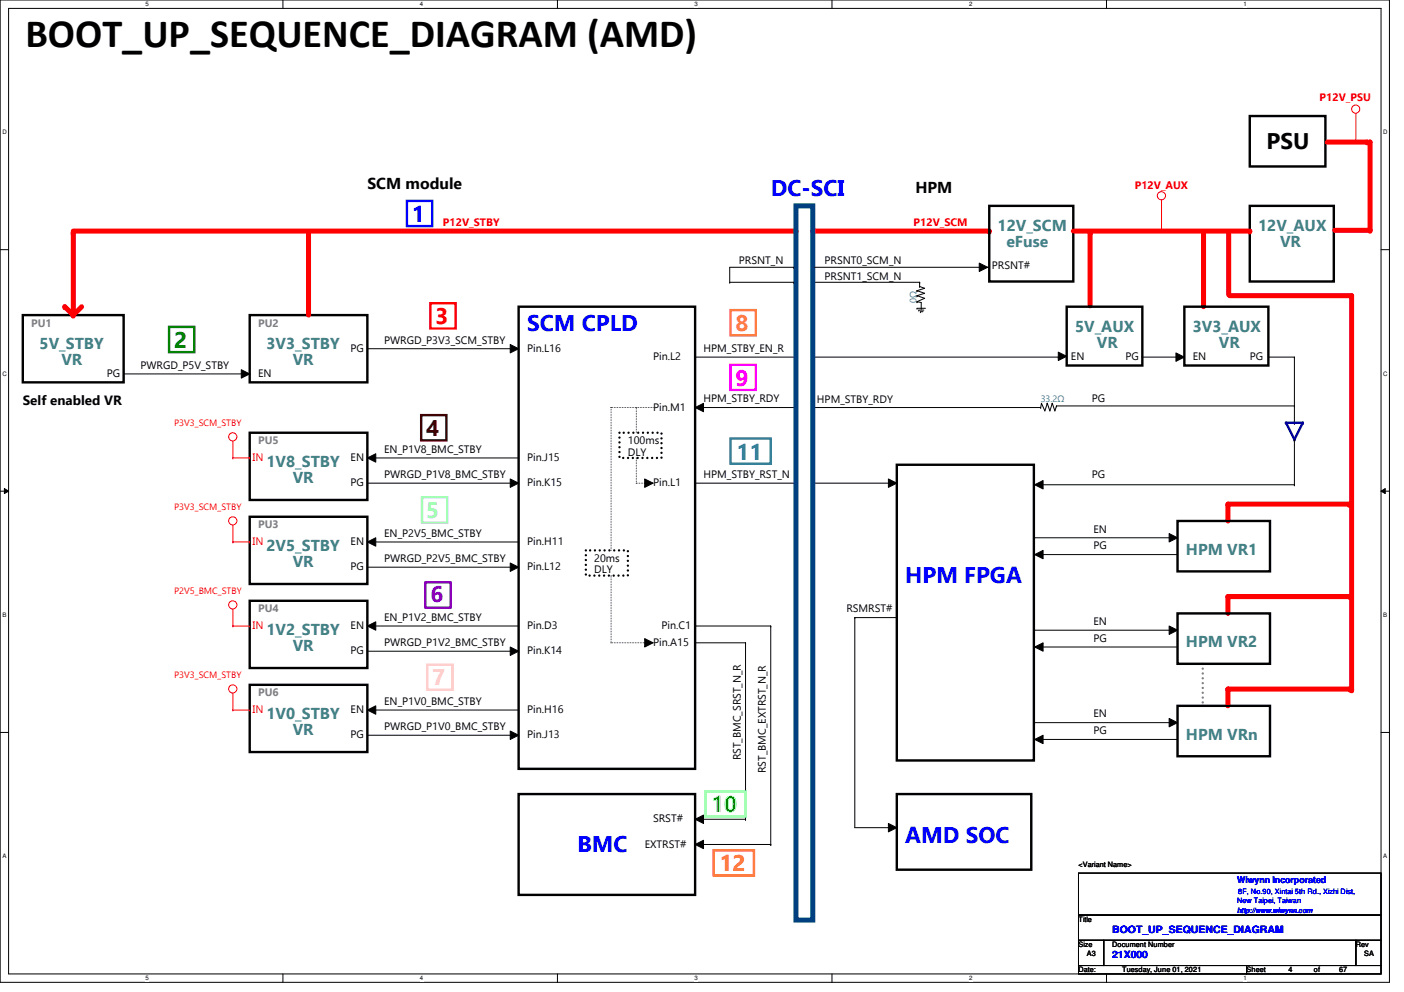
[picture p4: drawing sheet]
<svg xmlns="http://www.w3.org/2000/svg" width="297mm" height="210mm" viewBox="0 0 297 210" stroke-linecap="round" stroke-linejoin="round" font-family="sans-serif">
<path d="M0 0h294v207.9h-294zM1.8 1.8h290.4v204.3h-290.4z" fill="none" stroke="#000" stroke-width=".21"/>
<g fill="#fff">
<path d="M30.8 .2h.7v1.4h-.7z"/>
<path d="M30.8 206.2h.7v1.4h-.7z"/>
</g>
<path d="M59.9 0v1.8M59.9 206.1v1.8" fill="none" stroke="#000" stroke-width=".21"/>
<g fill="#fff">
<path d="M88.9 .2h.6v1.4h-.6z"/>
<path d="M88.9 206.2h.6v1.4h-.6z"/>
</g>
<path d="M117.9 0v1.8M117.9 206.1v1.8" fill="none" stroke="#000" stroke-width=".21"/>
<g fill="#fff">
<path d="M146.9 .2h.7v1.4h-.7z"/>
<path d="M146.9 206.2h.7v1.4h-.7z"/>
</g>
<path d="M176 0v1.8M176 206.1v1.8" fill="none" stroke="#000" stroke-width=".21"/>
<g fill="#fff">
<path d="M205 .2h.7v1.4h-.7z"/>
<path d="M205 206.2h.7v1.4h-.7z"/>
</g>
<path d="M234.1 0v1.8M234.1 206.1v1.8" fill="none" stroke="#000" stroke-width=".21"/>
<g fill="#fff">
<path d="M263.1 .2h.7v1.4h-.7z"/>
<path d="M263.1 206.2h.7v1.4h-.7z"/>
<path d="M.5 27.3h.9v1.4h-.9z"/>
<path d="M292.6 27.3h.9v1.4h-.9z"/>
<path d="M.5 78.4h.9v1.4h-.9z"/>
<path d="M292.6 78.4h.9v1.4h-.9z"/>
</g>
<path d="M0 52.8h1.8M292.2 52.8h1.8" fill="none" stroke="#000" stroke-width=".21"/>
<g fill="#fff">
<path d="M.5 129.5h.8v1.4h-.8z"/>
<path d="M292.6 129.5h.9v1.4h-.9z"/>
</g>
<path d="M0 103.9h1.8M.9 103.4l.9 .5-.9 .5zM292.2 103.9l.9-.5v1zM292.2 103.9h1.8" fill="none" stroke="#000" stroke-width=".21"/>
<path d="M.9 103.4l.9 .5-.9 .5zM292.2 103.9l.9-.5v1z" fill="#000"/>
<g fill="#fff">
<path d="M.5 180.5h.8v1.4h-.8z"/>
<path d="M292.6 180.5h.9v1.4h-.9z"/>
</g>
<g fill="none" stroke="#000" stroke-width=".21">
<path d="M26.2 79.1h26.6M51.1 78.2l1.7 .9-1.7 .9zM52.8 79.1h.1M77.7 73.8h32M107.9 72.9l1.8 .9-1.8 .9zM109.7 73.8h.1M77.7 96.9l1.8-.9v1.8zM77.7 96.9h32M109.7 96.9h.1M77.7 114.7l1.8-.9v1.8zM77.7 102.2h32M77.7 114.7h32"/>
<path d="M107.9 101.3l1.8 .9-1.8 .9zM107.9 119.1l1.8 .9-1.8 .9zM109.7 102.2h.1M109.7 114.7h.1M77.7 132.5l1.8-.9v1.7zM77.7 120h32M77.7 132.5h32M77.7 137.8h32M107.9 136.9l1.8 .9-1.8 .9zM109.7 120h.1M109.7 132.5h.1M109.7 137.8h.1"/>
<path d="M0 155h1.8M77.7 150.2l1.8-.8v1.7zM77.7 150.2h32M77.7 155.6h32M107.9 154.7l1.8 .9-1.8 .9zM109.7 150.2h.1M109.7 155.6h.1M292.2 155h1.8"/>
</g>
<path d="M4.8 66.7h21.4v14.2h-21.4zM52.8 66.7h24.9v14.2h-24.9zM109.7 64.9h37.4v97.8h-37.4zM52.8 91.6h24.9v14.2h-24.9zM52.8 109.3h24.9v14.3h-24.9zM52.8 127.1h24.9v14.3h-24.9zM52.8 144.9h24.9v14.2h-24.9z" fill="none" stroke="#000" stroke-width=".51"/>
<g fill="#000">
<path d="M51.1 78.2l1.7 .9-1.7 .9z" fill-rule="evenodd"/>
<path d="M107.9 72.9l1.8 .9-1.8 .9z" fill-rule="evenodd"/>
<path d="M77.7 96.9l1.8-.9v1.8z" fill-rule="evenodd"/>
<path d="M77.7 114.7l1.8-.9v1.8z" fill-rule="evenodd"/>
<path d="M107.9 101.3l1.8 .9-1.8 .9z" fill-rule="evenodd"/>
<path d="M77.7 132.5l1.8-.9v1.7z" fill-rule="evenodd"/>
<path d="M107.9 119.1l1.8 .9-1.8 .9z" fill-rule="evenodd"/>
<path d="M107.9 136.9l1.8 .9-1.8 .9z" fill-rule="evenodd"/>
<path d="M77.7 150.2l1.8-.8v1.7z" fill-rule="evenodd"/>
<path d="M107.9 154.7l1.8 .9-1.8 .9z" fill-rule="evenodd"/>
</g>
<path d="M15.5 49.2v17.5" fill="none" stroke="#f00" stroke-width="1.1"/>
<circle cx="15.5" cy="49.2" r=".53" fill="#f00"/>
<path d="M65.3 49.1v17.6" fill="none" stroke="#f00" stroke-width="1.1"/>
<circle cx="65.3" cy="49.1" r=".53" fill="#f00"/>
<path d="M15.5 48.9h152.9" fill="none" stroke="#f00" stroke-width="1.1"/>
<circle cx="168.4" cy="48.9" r=".53" fill="#f00"/>
<g fill="none" stroke="#000" stroke-width=".21">
<path d="M147.1 75.6h21.3M168.4 75.6h.1M268.5 75.6h5.4M273.9 75.6h.1M273.9 75.6v14M273.9 89.6h.1M218.9 102.6l1.8-.9v1.8zM218.9 117.3l1.8-.8v1.7zM218.9 113.8h30.2M218.9 117.3h30.2M218.9 102.6h55M247.4 112.9l1.7 .9-1.7 .9z"/>
<path d="M249.1 113.8h.1M249.1 117.3h.1M273.9 102.6h.1M218.9 136.9l1.8-.9v1.8zM218.9 133.3h30.2M218.9 136.9h30.2M247.4 132.5l1.7 .8-1.7 .9zM249.1 133.3h.1M249.1 136.9h.1M218.9 156.5l1.8-.9v1.8zM218.9 152.9h30.2M218.9 156.5h30.2"/>
<path d="M247.4 152l1.7 .9-1.7 .9zM249.1 152.9h.1M249.1 156.5h.1"/>
</g>
<path d="M189.7 98.3h29v62.6h-29z" fill="none" stroke="#000" stroke-width=".51"/>
<g fill="#000">
<path d="M218.9 102.6l1.8-.9v1.8z" fill-rule="evenodd"/>
<path d="M218.9 117.3l1.8-.8v1.7z" fill-rule="evenodd"/>
<path d="M247.4 112.9l1.7 .9-1.7 .9z" fill-rule="evenodd"/>
<path d="M218.9 136.9l1.8-.9v1.8z" fill-rule="evenodd"/>
<path d="M247.4 132.5l1.7 .8-1.7 .9z" fill-rule="evenodd"/>
<path d="M218.9 156.5l1.8-.9v1.8z" fill-rule="evenodd"/>
<path d="M247.4 152l1.7 .9-1.7 .9z" fill-rule="evenodd"/>
</g>
<path d="M254.5 140.5v8.9" fill="none" stroke="#808080" stroke-width=".51" stroke-dasharray="0 1"/>
<circle cx="254.5" cy="149.4" r=".25" fill="#808080" stroke-dasharray="0 1"/>
<path d="M286 62.9v83.1" fill="none" stroke="#f00" stroke-width="1.1"/>
<circle cx="286" cy="146" r=".53" fill="#f00"/>
<path d="M259.8 106.7h25.6" fill="none" stroke="#f00" stroke-width="1.1"/>
<circle cx="285.4" cy="106.7" r=".53" fill="#f00"/>
<path d="M259.8 126.2h25.8" fill="none" stroke="#f00" stroke-width="1.1"/>
<circle cx="285.6" cy="126.2" r=".53" fill="#f00"/>
<path d="M259.8 145.8h25.8" fill="none" stroke="#f00" stroke-width="1.1"/>
<circle cx="285.6" cy="145.8" r=".53" fill="#f00"/>
<path d="M259.8 106.7v3.5" fill="none" stroke="#f00" stroke-width="1.1"/>
<circle cx="259.8" cy="106.7" r=".53" fill="#f00"/>
<path d="M259.8 126.2v3.6" fill="none" stroke="#f00" stroke-width="1.1"/>
<circle cx="259.8" cy="126.2" r=".53" fill="#f00"/>
<path d="M259.8 145.8v3.6" fill="none" stroke="#f00" stroke-width="1.1"/>
<circle cx="259.8" cy="145.8" r=".53" fill="#f00"/>
<path d="M249.1 110.2h19.6v10.7h-19.6zM249.1 129.8h19.6v10.7h-19.6zM249.1 149.4h19.6v10.6h-19.6zM109.7 168h37.4v21.4h-37.4zM189.7 168h28.5v16h-28.5z" fill="none" stroke="#000" stroke-width=".51"/>
<path d="M172 86.2h48.2M220.2 86.2h.1" fill="none" stroke="#000" stroke-width=".21"/>
<path d="M172 48.9h37.3" fill="none" stroke="#f00" stroke-width="1.1"/>
<circle cx="209.3" cy="48.9" r=".53" fill="#f00"/>
<g fill="none" stroke="#000" stroke-width=".21">
<path d="M172.3 75.6h51.6M223.9 75.6h.1M147.1 86.2l1.7-.9v1.8zM147.1 86.2h21.3M168.4 86.2h.1M147.1 102.2h21.3M168.4 102.2h.1M172 102.2h17.7M188 101.3l1.7 .9-1.7 .9zM189.7 102.2h.1M147.1 136h10.6M157.7 136h.1"/>
<path d="M157.7 136v37.4M180.8 130.7h.1M180.8 130.7v44.4h8.9M180.8 130.7h8.9M189.7 130.7h.1M147.1 173.4l1.7-.9v1.7zM147.1 173.4h10.6M157.7 173.4h.1M188 174.2l1.7 .9-1.7 .9zM189.7 175.1h.1"/>
</g>
<g fill="#000">
<path d="M147.1 86.2l1.7-.9v1.8z" fill-rule="evenodd"/>
<path d="M188 101.3l1.7 .9-1.7 .9z" fill-rule="evenodd"/>
<path d="M147.1 173.4l1.7-.9v1.7z" fill-rule="evenodd"/>
<path d="M188 174.2l1.7 .9-1.7 .9z" fill-rule="evenodd"/>
</g>
<path d="M168.4 43.6h3.6v151.1h-3.6z" fill="none" stroke="#004080" stroke-width="1.1"/>
<path d="M264.4 24.6h16v10.6h-16z" fill="none" stroke="#000" stroke-width=".51"/>
<g fill="none" stroke="#f00" stroke-width=".21">
<path d="M49.3 96.9h.1M49.3 96.9h3.5M49.3 93.3v3.6M52.8 96.9h.1M49.3 114.7h.1M49.3 111.1v3.6M49.3 114.7h3.5M52.8 114.7h.1M49.3 132.5h.1M49.3 128.9v3.6M49.3 132.5h3.5M52.8 132.5h.1"/>
<path d="M49.3 150.2h.1M49.3 146.7v3.5M49.3 150.2h3.5M52.8 150.2h.1"/>
<circle cx="49.3" cy="92.4" r=".87"/>
<circle cx="49.3" cy="110.2" r=".87"/>
<circle cx="49.3" cy="128" r=".87"/>
<circle cx="49.3" cy="145.8" r=".87"/>
</g>
<path d="M230.6 49.2v15.5" fill="none" stroke="#f00" stroke-width="1.1"/>
<circle cx="230.6" cy="49.2" r=".53" fill="#f00"/>
<path d="M254.6 49.1v15.8" fill="none" stroke="#f00" stroke-width="1.1"/>
<circle cx="254.6" cy="49.1" r=".53" fill="#f00"/>
<path d="M225.7 64.9h16v12.4h-16zM250.6 64.9h17.7v12.4h-17.7z" fill="none" stroke="#000" stroke-width=".51"/>
<g fill="#000">
<path d="M223.9 74.5l1.8 .9-1.8 .9z" fill-rule="evenodd"/>
<path d="M248.8 74.7l1.8 .9-1.8 .9z" fill-rule="evenodd"/>
</g>
<path d="M223.9 74.5l1.8 .9-1.8 .9zM241.7 75.6h8.9M248.8 74.7l1.8 .9-1.8 .9zM250.6 75.6h.1" fill="none" stroke="#000" stroke-width=".21"/>
<path d="M13.7 64.9l1.8 1.8" fill="none" stroke="#f00" stroke-width="1.1"/>
<circle cx="13.7" cy="64.9" r=".53" fill="#f00"/>
<path d="M17.3 64.9l-1.8 1.8" fill="none" stroke="#f00" stroke-width="1.1"/>
<circle cx="15.5" cy="66.7" r=".53" fill="#f00"/>
<path d="M136.4 101.3l1.8 .9-1.8 .9zM136.4 135.1l1.8 .9-1.8 .9zM147.1 132.5h16M163.1 132.5h.1M163.1 132.5v46.2M147.1 178.7l1.7-.9v1.8zM147.1 178.7h16M163.1 178.7h.1" fill="none" stroke="#000" stroke-width=".21"/>
<g fill="#000">
<path d="M136.4 101.3l1.8 .9-1.8 .9z" fill-rule="evenodd"/>
<path d="M136.4 135.1l1.8 .9-1.8 .9z" fill-rule="evenodd"/>
<path d="M147.1 178.7l1.7-.9v1.8z" fill-rule="evenodd"/>
</g>
<g fill="none" stroke="#000" stroke-width=".21" stroke-dasharray="0 .3">
<path d="M129.3 86.2h.1M129.3 86.2h8.9M134.6 91.6v-5.4M134.6 86.2h.1M134.6 96.9h.1M138.2 86.2h.1M129.3 116.5v-30.3M134.6 102.2h3.6M134.6 102.2v-5.3M138.2 102.2h.1M129.3 136h8.9M129.3 136v-14.2"/>
<path d="M129.3 121.8h.1M138.2 136h.1"/>
</g>
<path d="M131.1 91.6h8.9v5.3h-8.9zM123.9 116.5h8.9v5.3h-8.9z" fill="none" stroke="#000" stroke-width=".51" stroke-dasharray="0 1"/>
<path d="M86.1 42.5h5.3v5.3h-5.3z" fill="none" stroke="#00f" stroke-width=".51"/>
<path d="M35.8 69.2h5.3v5.3h-5.3z" fill="none" stroke="#008000" stroke-width=".51"/>
<path d="M91.1 64.2h5.3v5.3h-5.3z" fill="none" stroke="#f00" stroke-width=".51"/>
<path d="M89.1 87.8h5.3v5.4h-5.3z" fill="none" stroke="#400000" stroke-width=".51"/>
<path d="M89.3 105.2h5.3v5.4h-5.3z" fill="none" stroke="#80ffff" stroke-width=".51"/>
<path d="M90 123.2h5.3v5.4h-5.3z" fill="none" stroke="#8000ff" stroke-width=".51"/>
<path d="M90.4 140.6h5.3v5.4h-5.3z" fill="none" stroke="#ff80ff" stroke-width=".51"/>
<path d="M154.6 65.6h5.3v5.4h-5.3z" fill="none" stroke="#ff8040" stroke-width=".51"/>
<path d="M154.6 77.2h5.3v5.3h-5.3z" fill="none" stroke="#f0f" stroke-width=".51"/>
<path d="M149.2 167.5h8.5v5.3h-8.5z" fill="none" stroke="#80ff80" stroke-width=".51"/>
<path d="M151 179.9h8.5v5.4h-8.5z" fill="none" stroke="#ff8000" stroke-width=".51"/>
<path d="M154.6 92.8h8.5v5.3h-8.5z" fill="none" stroke="#0080ff" stroke-width=".51"/>
<path d="M209.3 43.6h17.8v16h-17.8zM264.4 43.6h17.8v16h-17.8z" fill="none" stroke="#000" stroke-width=".51"/>
<path d="M280.8 30.1h8.5" fill="none" stroke="#f00" stroke-width="1.1"/>
<circle cx="289.3" cy="30.1" r=".53" fill="#f00"/>
<path d="M227.1 48.9h37.3" fill="none" stroke="#f00" stroke-width="1.1"/>
<circle cx="264.4" cy="48.9" r=".53" fill="#f00"/>
<g fill="none" stroke="#f00" stroke-width=".21">
<path d="M286.8 30.2h.1M286.8 24v6.2M245.7 48.6h.1M245.7 42.3v6.3"/>
<circle cx="286.8" cy="23.1" r=".87"/>
<circle cx="245.7" cy="41.4" r=".87"/>
</g>
<g fill="none" stroke="#000" stroke-width=".21">
<path d="M154.4 59.7h.1M154.4 59.7h13.5M167.9 56.6h.1M167.9 59.7h.1M167.9 56.6h-13.5v3.1M172.3 56.6h37M172.5 59.7h22.1M194.6 59.7h.1M194.6 59.7v.9M207.2 55.7l1.8 .9-1.8 .8zM209.3 56.6h.1M194 63.8h.1"/>
<path d="M194 62.6h.1M194 61.5h.1M194 65.2h.1M194 63.8l.9 .2v1.2M194 62.6l1.6 .5-1.6 .7M194 61.5l1.6 .6-1.6 .5M194 65.2h1.8M194.4 65.6h.1M194.4 65.6h1M194.6 60.6h.1M194.6 60.6l1 .4-1.6 .5M194.7 66h.1"/>
<path d="M194.7 66h.6M194.9 65.2h.1M220.3 85.3h.1M220.3 85.3l-.1 .9M220.3 85.3l.8 1.7 .5-1.7M221.6 85.3h.1M221.6 85.3l.5 1.7 .5-1.7M222.6 85.3h.1M222.6 85.3l.6 1.7 .3-1.1M223.5 85.9h.1M223.5 85.9h50.4M273.9 85.9h.1"/>
</g>
<path d="M207.2 55.7l1.8 .9-1.8 .8z" fill-rule="evenodd" fill="#000"/>
<path d="M272.1 89.5l1.8 3.5" fill="none" stroke="#0000a0" stroke-width=".51"/>
<circle cx="272.1" cy="89.5" r=".25" fill="#0000a0"/>
<path d="M272.1 89.5h3.5" fill="none" stroke="#0000a0" stroke-width=".51"/>
<circle cx="275.6" cy="89.5" r=".25" fill="#0000a0"/>
<path d="M275.6 89.5l-1.7 3.5" fill="none" stroke="#0000a0" stroke-width=".51"/>
<circle cx="273.9" cy="93" r=".25" fill="#0000a0"/>
<path d="M273.9 93v9.6M273.9 102.6h.1" fill="none" stroke="#000" stroke-width=".21"/>
<path d="M289.9 30.1v18.6" fill="none" stroke="#f00" stroke-width="1.1"/>
<circle cx="289.9" cy="30.1" r=".53" fill="#f00"/>
<path d="M282.4 48.7h7.5" fill="none" stroke="#f00" stroke-width="1.1"/>
<circle cx="289.9" cy="48.7" r=".53" fill="#f00"/>
<path d="M260 49.1v13.3" fill="none" stroke="#f00" stroke-width="1.1"/>
<circle cx="260" cy="49.1" r=".53" fill="#f00"/>
<path d="M260.2 62.6h25.8" fill="none" stroke="#f00" stroke-width="1.1"/>
<circle cx="286" cy="62.6" r=".53" fill="#f00"/>
<path d="M228.2 184.7h64v8.9h-64zM228.2 193.6h64v5.4h-64zM228.2 199h5.3v5.3h-5.3zM233.5 199h53.3v5.3h-53.3zM286.8 199h5.4v5.3h-5.4zM228.2 204.3h35.5v1.8h-35.5zM263.7 204.3h28.5v1.8h-28.5z" fill="none" stroke="#000" stroke-width=".21"/>
<text font-size="8.5" x="5.4" y="9.9">BOOT_UP_SEQUENCE_DIAGRAM (AMD)</text>
<text font-size="4.8" x="268" y="31.5">PSU</text>
<g font-size="4.8" fill="#00f">
<text x="163.1" y="41.6">DC-SCI</text>
<text x="87.2" y="46.9">1</text>
<text x="111.5" y="70">SCM CPLD</text>
<text x="191.5" y="123.4">HPM FPGA</text>
<text x="191.5" y="178.5">AMD SOC</text>
<text x="122.2" y="180.3">BMC</text>
</g>
<text font-size="4.8" fill="#f00" x="92.2" y="68.6">3</text>
<text font-size="4.8" fill="#ff8040" x="155.6" y="70">8</text>
<text font-size="4.8" fill="#008000" x="36.8" y="73.6">2</text>
<text font-size="4.8" fill="#f0f" x="155.6" y="81.7">9</text>
<text font-size="4.8" fill="#400000" x="90.2" y="92.2">4</text>
<text font-size="4.8" fill="#0080ff" x="155.8" y="97.2">11</text>
<text font-size="4.8" fill="#80ffff" x="90.2" y="109.7">5</text>
<text font-size="4.8" fill="#8000ff" x="91.1" y="127.5">6</text>
<text font-size="4.8" fill="#ff80ff" x="91.4" y="145">7</text>
<text font-size="4.8" fill="#80ff00" x="150.4" y="171.9">10</text>
<text font-size="4.8" fill="#ff8000" x="152.2" y="184.4">12</text>
<g font-size="3.3">
<text x="77.7" y="40">SCM module</text>
<text x="193.7" y="40.9">HPM</text>
</g>
<g font-size="3.3" fill="#408080">
<text x="211.1" y="48.9">12V_SCM</text>
<text x="212.9" y="52.4">eFuse</text>
<text x="266.2" y="48.9">12V_AUX</text>
<text x="270.8" y="52.4">VR</text>
<text x="227.5" y="70.3">5V_AUX</text>
<text x="252.3" y="70.3">3V3_AUX</text>
<text x="8.4" y="73.8">5V_STBY</text>
<text x="13" y="77.3">VR</text>
<text x="56.4" y="73.8">3V3_STBY</text>
<text x="61.9" y="77.3">VR</text>
<text x="232.1" y="73.7">VR</text>
<text x="257.9" y="73.7">VR</text>
<text x="56.4" y="98.7">1V8_STBY</text>
<text x="61.9" y="102.2">VR</text>
<text x="56.4" y="116.5">2V5_STBY</text>
<text x="61.9" y="119.9">VR</text>
<text x="250.9" y="117.4">HPM VR1</text>
<text x="56.4" y="134.3">1V2_STBY</text>
<text x="61.9" y="137.7">VR</text>
<text x="250.9" y="136.9">HPM VR2</text>
<text x="56.4" y="152.1">1V0_STBY</text>
<text x="61.9" y="155.5">VR</text>
<text x="250.9" y="156.5">HPM VRn</text>
</g>
<text font-size="2.8" x="4.8" y="85.7">Self enabled VR</text>
<g font-size="2.3" fill="#f00">
<text x="279.2" y="21.5">P12V_PSU</text>
<text x="240.1" y="40">P12V_AUX</text>
<text x="93.7" y="47.8">P12V_STBY</text>
<text x="193.3" y="47.8">P12V_SCM</text>
<text x="53.5" y="97.6">IN</text>
<text x="53.5" y="115.4">IN</text>
<text x="53.5" y="133.1">IN</text>
<text x="53.5" y="150.9">IN</text>
</g>
<g font-size="2.3">
<text x="156.3" y="55.8">PRSNT_N</text>
<text x="174.5" y="55.8">PRSNT0_SCM_N</text>
<text x="174.5" y="59.2">PRSNT1_SCM_N</text>
<text x="209.8" y="57">PRSNT#</text>
<text x="74.2" y="74.5">PG</text>
<text x="81.3" y="72.7">PWRGD_P3V3_SCM_STBY</text>
<text x="111.5" y="74.5">Pin.L16</text>
<text x="138.2" y="76.2">Pin.L2</text>
<text x="148.8" y="74.5">HPM_STBY_EN_R</text>
<text x="226.6" y="76.1">EN</text>
<text x="238.1" y="76.2">PG</text>
<text x="252.3" y="76.2">EN</text>
<text x="264.4" y="76.2">PG</text>
<text x="22.6" y="79.8">PG</text>
<text x="29.7" y="78">PWRGD_P5V_STBY</text>
<text x="54.6" y="79.8">EN</text>
<text x="138.2" y="86.9">Pin.M1</text>
<text x="148.8" y="85.1">HPM_STBY_RDY</text>
<text x="172.8" y="85.3">HPM_STBY_RDY</text>
<text x="231" y="85">PG</text>
<text x="81.3" y="95.8">EN_P1V8_BMC_STBY</text>
<text x="132.8" y="94">100ms</text>
<text x="74.2" y="97.6">EN</text>
<text x="81.3" y="101.1">PWRGD_P1V8_BMC_STBY</text>
<text x="111.5" y="97.6">Pin.J15</text>
<text x="132.8" y="96.4">DLY</text>
<text x="148.8" y="101.1">HPM_STBY_RST_N</text>
<text x="231" y="101.1">PG</text>
<text x="74.2" y="102.9">PG</text>
<text x="111.5" y="102.9">Pin.K15</text>
<text x="138.2" y="102.9">Pin.L1</text>
<text x="81.3" y="113.6">EN_P2V5_BMC_STBY</text>
<text x="231.3" y="112.7">EN</text>
<text x="74.2" y="115.4">EN</text>
<text x="81.3" y="118.9">PWRGD_P2V5_BMC_STBY</text>
<text x="111.5" y="115.4">Pin.H11</text>
<text x="125.7" y="118.9">20ms</text>
<text x="231.3" y="116.2">PG</text>
<text x="74.2" y="120.7">PG</text>
<text x="111.5" y="120.7">Pin.L12</text>
<text x="125.7" y="121.3">DLY</text>
<text x="81.3" y="131.4">EN_P1V2_BMC_STBY</text>
<text x="179.1" y="129.6">RSMRST#</text>
<text x="74.2" y="133.1">EN</text>
<text x="81.3" y="136.7">PWRGD_P1V2_BMC_STBY</text>
<text x="111.5" y="133.1">Pin.D3</text>
<text x="138.2" y="136.7">Pin.A15</text>
<text x="140" y="133.1">Pin.C1</text>
<text x="231.3" y="132.2">EN</text>
<text x="231.3" y="135.8">PG</text>
<text x="74.2" y="138.5">PG</text>
<text x="111.5" y="138.5">Pin.K14</text>
<text x="81.3" y="149.1">EN_P1V0_BMC_STBY</text>
<text x="74.2" y="150.9">EN</text>
<text x="81.3" y="154.5">PWRGD_P1V0_BMC_STBY</text>
<text x="111.5" y="150.9">Pin.H16</text>
<text x="231.3" y="151.8">EN</text>
<text x="231.3" y="155.4">PG</text>
<text x="74.2" y="156.3">PG</text>
<text x="111.5" y="156.3">Pin.J13</text>
<text x="156.7" y="160.9" transform="rotate(-90 156.7 160.9)">RST_BMC_SRST_N_R</text>
<text x="162" y="163.6" transform="rotate(-90 162 163.6)">RST_BMC_EXTRST_N_R</text>
<text x="136.4" y="179.4">EXTRST#</text>
<text x="138.2" y="174">SRST#</text>
</g>
<g font-size="2.3" fill="#808080">
<text x="6.6" y="69.1">PU1</text>
<text x="54.6" y="69.1">PU2</text>
<text x="54.6" y="94">PU5</text>
<text x="54.6" y="111.8">PU3</text>
<text x="54.6" y="129.6">PU4</text>
<text x="54.6" y="147.4">PU6</text>
</g>
<g font-size="2.1" fill="#00f">
<text x="235.3" y="197.4">BOOT_UP_SEQUENCE_DIAGRAM</text>
<text x="235.3" y="202.7">21X000</text>
</g>
<g font-size="1.9" fill="#408080">
<text x="193.9" y="64" transform="rotate(-90 193.9 64)">0Ω</text>
<text x="220.2" y="85.1">33.2Ω</text>
</g>
<g font-size="1.9" fill="#f00">
<text x="36.8" y="90.1">P3V3_SCM_STBY</text>
<text x="36.8" y="107.9">P3V3_SCM_STBY</text>
<text x="36.8" y="125.7">P2V5_BMC_STBY</text>
<text x="36.8" y="143.5">P3V3_SCM_STBY</text>
</g>
<text font-size="1.9" fill="#00f" x="261.7" y="186.9">Wiwynn Incorporated</text>
<g font-size="1.6">
<text x="228.2" y="183.5">&lt;Variant Name&gt;</text>
<text x="228.2" y="195.1">Title</text>
<text x="228.2" y="200.4">Size</text>
<text x="230" y="202.2">A3</text>
<text x="235.3" y="200.4">Document Number</text>
<text x="286.8" y="200.4">Rev</text>
<text x="288.6" y="202.2">SA</text>
<text x="228.2" y="205.7">Date:</text>
<text x="237.4" y="205.7">Tuesday, June 01, 2021</text>
<text x="263.7" y="205.7">Sheet</text>
<text x="272.6" y="205.7">4</text>
<text x="278" y="205.7">of</text>
<text x="283.3" y="205.7">67</text>
</g>
<g font-size="1.6" fill="#00f">
<text x="261.7" y="191.1">New Taipei, Taiwan</text>
<text x="262" y="189.2">8F, No.90, Xintai 5th Rd., Xizhi Dist,</text>
<text x="261.7" y="193.1">http://www.wiwynn.com</text>
</g>
<g font-size="1.3">
<text x="30.8" y="1.3">5</text>
<text x="88.9" y="1.3">4</text>
<text x="146.9" y="1.3">3</text>
<text x="205" y="1.3">2</text>
<text x="263.1" y="1.3">1</text>
<text x=".5" y="28.4">D</text>
<text x="292.6" y="28.4">D</text>
<text x=".5" y="79.5">C</text>
<text x="292.6" y="79.5">C</text>
<text x=".5" y="130.6">B</text>
<text x="292.6" y="130.6">B</text>
<text x=".5" y="181.7">A</text>
<text x="292.6" y="181.7">A</text>
<text x="30.8" y="207.4">5</text>
<text x="88.9" y="207.4">4</text>
<text x="146.9" y="207.4">3</text>
<text x="205" y="207.4">2</text>
<text x="263.1" y="207.4">1</text>
</g>
</svg>
